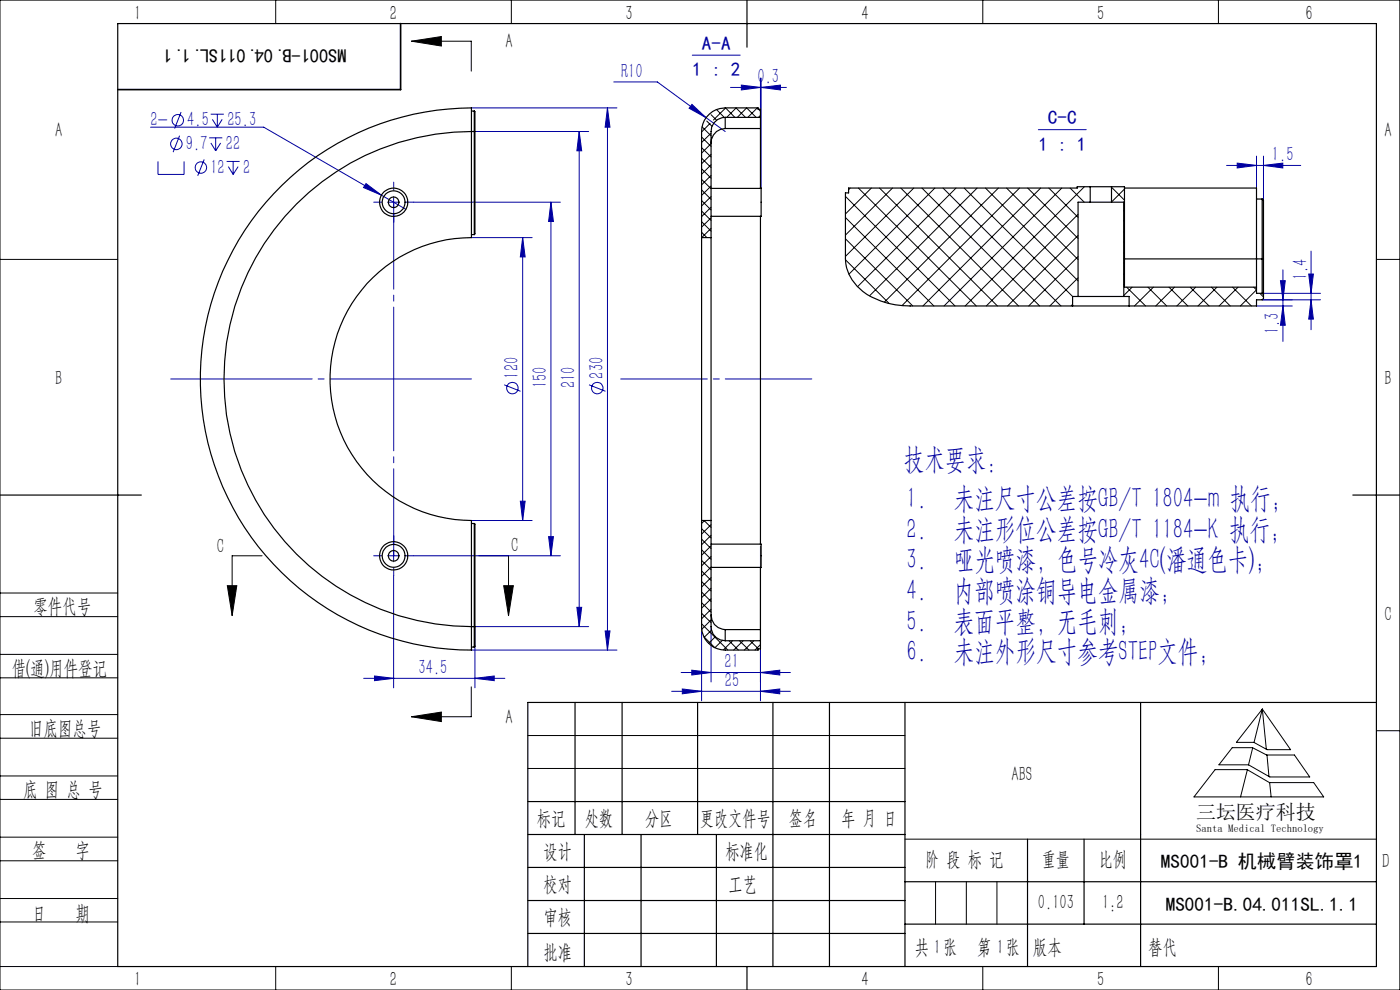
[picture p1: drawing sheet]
<svg xmlns="http://www.w3.org/2000/svg" width="297mm" height="210mm" viewBox="0 0 297 210" stroke-linecap="round" stroke-linejoin="round" font-family="sans-serif">
<g fill="none" stroke="#0000a0" stroke-width=".21">
<path d="M130.2 17.4h9.3l10.3 7.6M146.9 11.7h10.1M155 18.5h11.8M157.3 18.1l4 .4-4 .6zM161.3 16.6v6.6M161.5 18.5l4.1-.4v1zM161.5 16.6v23.3M31.9 27h24.1l30.1 17.4M33.5 34.2v2.8h5.6v-2.8M38.1 28.8l-1.4 3.5M38.4 23.8l-1.4 3.5M43.3 33.8l-1.4 3.5"/>
<path d="M44.4 29.2h2.8M44.7 24.2h2.8M44.7 30.3l1.1 1.7M45 25.3l1.1 1.7M45.8 29.2v2.8M46.1 24.2v2.8M46.8 30.3l-1 1.7M47.1 25.3l-1 1.7M48.1 34.2h2.7M48.4 35.3l1.1 1.7M49.5 34.2v2.8M50.5 35.3l-1 1.7"/>
<path d="M77.6 38.9l3.3 2.5-3.8-1.6zM100 22.9h30.9M100 27.9h24.9M122.9 27.9l.5 4.1h-1zM122.9 27.9v105M128.9 22.9l.5 4.1h-1zM128.9 22.9v115M146.8 22.1l3 2.9-3.6-2zM149.8 25l4 2.9M220.3 27.5h10.1M260.2 35.1h15.7M262.5 34.6l4.1 .5-4.1 .5z"/>
<path d="M266.6 33.1v6.8M268 35.1l4.1-.5v1zM268 33.1v9.4M82.3 42.9h2.5M83.5 41.7v2.5M87.8 42.9h31.1M100 50.4h12.9M110.9 50.4l.5 4.1h-1zM110.9 50.4v60M116.9 42.9l.5 4.1h-1zM116.9 42.9v75M271.6 59.5h1.1l-.5 4.1z"/>
<path d="M272.2 57.2v15.2M277.6 58.1h1l-.5 4.1zM278.1 53.3v16.6M266.6 64.9h7.5M267.8 63.6h12.3M267.8 62.2h12.3M272.2 64.9l.5 4.1h-1.1zM278.1 63.6l.5 4.1h-1zM107 81.6l3.4 1.4M125 81.6l3.4 1.4M82.3 117.9h2.5M83.5 116.7v2.5"/>
<path d="M87.8 117.9h31.1M100 110.4h12.9M110.4 106.3h1l-.5 4.1zM116.4 113.8h1l-.5 4.1zM161.3 115.8v32.9M83.5 122.2v23.7M100 137.9h30.9M100 132.9h24.9M100.8 132.9v13M122.4 128.8h1l-.5 4.1zM128.4 133.8h1l-.5 4.1zM148.8 132.9v15.8"/>
<path d="M150.8 132.9v11.8M77.2 143.9h29.9M79.4 143.4l4.1 .5-4.1 .5zM100.8 143.9l4-.5v1zM142.5 146.6h25.2M144.5 142.7h23.2M144.7 146.1l4.1 .5-4.1 .6zM146.8 142.2l4 .5-4 .5zM161.3 146.6l4.1-.5v1.1zM161.3 142.7l4.1-.5v1z"/>
<circle cx="37.4" cy="30.5" r="1.21"/>
<circle cx="37.7" cy="25.5" r="1.21"/>
<circle cx="42.6" cy="35.5" r="1.21"/>
<circle cx="108.7" cy="82.3" r="1.21"/>
<circle cx="126.7" cy="82.3" r="1.21"/>
</g>
<g fill="none" stroke="#000" stroke-width=".21">
<path d="M0 0h297v210h-297zM58.5 0v5M87.3 8.7h12.7v6.4M87.3 8.7l6.3-.9v2zM108.5 0v5M208.5 0v5M258.5 0v5M0 55h25M292 55h5M55.6 117.9h-6.4v12.7M101.5 117.9h6.4v12.7M0 138.8h25"/>
<path d="M0 125.8h25M0 130.8h25M48.2 124.2h2l-1 6.4zM106.9 124.2h2l-1 6.4zM0 143.8h25M0 156.6h25M0 151.6h25M87.3 152l6.3-.9v2zM100 145.7v6.3h-12.7M112 156h80M261.4 158.6h4.3l3 1.6h5.9l3.2 4.6h-8.4l-4.5-2.6h-6.3zM265.7 158.6l-.8 3.6"/>
<path d="M267.8 150.4l6 8.6h-5l-2.8-1.5h-3.7zM267.8 150.4l-1.8 7.1M267.8 150.4l.8 8.5M292 155h5M0 169.6h25M0 164.6h25M0 177.6h25M112 163h80M192 178h100M257.8 163.3h6.8l4.7 2.7h9.4l2.1 3h-27.5zM264.6 163.3l-1.4 5.7M268.8 160.2l.4 4.5"/>
<path d="M269.3 166l.4 3M0 182.6h25M0 190.6h25M0 195.6h25M198.5 187v9M205 187v9M211.5 187v9M0 205h25M58.5 205v5M108.5 205v5M208.5 205v5M258.5 205v5"/>
</g>
<path d="M81 42.9h-1.7M83.5 40.4v-1.8M83.5 45.4v1.7M86 42.9h1.8M81 117.9h-1.7M83.5 115.4v-1.8M86 117.9h1.8M83.5 120.4v1.7" fill="none" stroke="#0000a0" stroke-width=".21" stroke-dasharray="30.5 1.3 1.3 1.3"/>
<g fill="none" stroke="#000" stroke-width=".25">
<path d="M25 5h267v200h-267zM158.5 0v10M0 105h30M287 105h10M122 149v28M132 149v28M148 149v28M164 149v56M176 149v56M192 149v56M242 149v56M292 149h-180v56"/>
<path d="M112 170h80M112 177h80M124 177v28M136 177v28M152 177v28M218 178v27M230 178v18M112 184h80M112 191h80M112 198h80M192 187h100M192 196h100"/>
<path d="M158.5 205v5"/>
</g>
<path d="M85 5v14h-60" fill="none" stroke="#000" stroke-width=".35"/>
<path d="M131.7 80.4h40.5" fill="none" stroke="#0000a0" stroke-width=".21" stroke-dasharray="30.5 1.3 1.3 1.3" stroke-dashoffset="12.1"/>
<path d="M83.5 42.9v75" fill="none" stroke="#0000a0" stroke-width=".21" stroke-dasharray="30.5 1.3 1.3 1.3" stroke-dashoffset="12"/>
<path d="M100 80.4h-63.8" fill="none" stroke="#0000a0" stroke-width=".21" stroke-dasharray="30.5 1.3 1.3 1.3" stroke-dashoffset=".5"/>
<g fill="#000">
<path d="M87.3 8.7l6.3-.9v2zM87.3 152l6.3-.9v2z"/>
<path d="M106.9 124.2h2l-1 6.4zM48.2 124.2h2l-1 6.4z"/>
</g>
<g fill="#0000a0">
<path d="M77.6 38.9l-.5 .9 3.8 1.6zM146.8 22.1l-.6 .9 3.6 2zM144.7 146.1l4.1 .5-4.1 .6zM161.3 146.6l4.1-.5v1.1zM146.8 142.2l4 .5-4 .5zM161.3 142.7l4.1-.5v1zM262.5 34.6l4.1 .5-4.1 .5zM268 35.1l4.1-.5v1z"/>
<path d="M161.5 18.5l4.1-.4v1zM157.3 18.1l4 .4-4 .6z"/>
<path d="M79.4 143.4l4.1 .5-4.1 .5zM100.8 143.9l4-.5v1z"/>
<path d="M128.4 133.8h1l-.5 4.1zM128.9 22.9l.5 4.1h-1z"/>
<path d="M122.9 27.9l.5 4.1h-1zM122.4 128.8h1l-.5 4.1zM116.9 42.9l.5 4.1h-1zM116.4 113.8h1l-.5 4.1zM110.9 50.4l.5 4.1h-1zM110.4 106.3h1l-.5 4.1zM271.6 59.5h1.1l-.5 4.1zM272.2 64.9l.5 4.1h-1.1z"/>
<path d="M277.6 58.1h1l-.5 4.1zM278.1 63.6l.5 4.1h-1z"/>
</g>
<g fill="none" stroke="#000" stroke-width=".25">
<path d="M100 27.9a52.5 52.5 0 0 0-52.5 52.5 52.5 52.5 0 0 0 52.5 52.5M100 27.9v22.5a30 30 0 0 0-30 30 30 30 0 0 0 30 30v22.5M100 27.9v-5a57.5 57.5 0 0 0-57.5 57.5 57.5 57.5 0 0 0 57.5 57.5v-5M100 27.9h.8M100 23.6h.6M100.6 23.6v26.2M100.6 23.6l.2 .1v4.2M100.8 27.9v21.7l-.2 .2M153.8 24.9v2.4M153.8 27.3a3 3 0 0 0-3 3.1M153.8 24.9a2.96 2.96 0 0 0-3 3v22.5M153.8 24.9h7.5"/>
<path d="M153.8 27.3h7.5M161.3 24.9v-1.7h-.5v-.3h-7a5 5 0 0 0-5 5v22.5M161.3 24.9v2.4M161.3 39.9h.2v6h-10.7M161.3 27.3v12.7h-10.5M231.3 39.6h-2.8v.3h-48.5v1h-.6v14a9.5 9.5 0 0 0 5.5 8.1 17.2 17.2 0 0 0 8.2 1.9h34.4M231.3 39.6h4.5M231.3 39.6v3.3M235.8 39.6h2.7v21.3h28.1M235.8 39.6v3.3M238.5 39.9h28.1v15M100 49.8h.6"/>
<path d="M148.8 50.4v60M148.8 50.4h2M150.8 50.4v60M161.3 45.9v69.5M231.3 42.9h4.5M231.3 42.9h-2.6v20M235.8 42.9h2.6v20M238.5 54.9h28.1M266.6 54.9v6M266.6 54.9h1.4M266.6 42.2h1.2M267.8 42.2v20"/>
<path d="M267.8 42.2l.2 .3v12.4M268 54.9v7.6M227.5 64.9h12M228.7 62.9h9.7M228.7 62.9h-1.2v2M238.4 62.9h1.1v2M266.6 60.9v1.3h1.2M267.8 62.2l.2 .3M268 62.5v.8l-.2 .3h-1.2v1.3h-27.1M100 111h.6M100.6 111v26.3M100.6 111l.2 .2v21.7"/>
<path d="M148.8 110.4v22.5a5 5 0 0 0 5 5h7v-.3h.5v-1.7M148.8 110.4h2M150.8 110.4v22.5a2.93 2.93 0 0 0 3 3M150.8 115.4h10.7v5h-.2M100 132.9h.8M100 137.3h.6M100.8 132.9v4.2l-.2 .2M150.8 130.4a3 3 0 0 0 3 3.2M150.8 120.4h10.5v13.2M153.8 133.6v2.3M153.8 135.9h7.5M153.8 133.6h7.5"/>
<path d="M161.3 133.6v2.3"/>
<circle cx="83.5" cy="42.9" r="1.13"/>
<circle cx="83.5" cy="42.9" r="2.99"/>
<circle cx="83.5" cy="42.9" r="2.42"/>
<circle cx="83.5" cy="117.9" r="1.13"/>
<circle cx="83.5" cy="117.9" r="2.99"/>
<circle cx="83.5" cy="117.9" r="2.42"/>
</g>
<g fill="none" stroke="#000" stroke-width=".21">
<path d="M148.8 38.1l2 1.9M148.8 35.8l2 2M148.8 33.5l2 2.1M148.8 31.3l2 2M148.8 29.1l2 2M148.9 26.9l1.9 1.9M149.9 25.7l1.2 1.1M150.6 26.2l-1.8 1.8M150.8 28.2l-2 2M150.8 30.5l-2 2M150.8 32.7l-2 2M150.8 35l-2 2"/>
<path d="M150.8 37.2l-2 2M150.8 39.5l-2 1.9M150.8 24.3l1.2 1.2M152 23.2l1.7 1.7M153.9 23l-2.6 2.5M153.9 22.9l2 2M156.1 22.9l2.1 2M156.2 22.9l-2 2M156.4 24.9l2-2 2 2M160.8 23.1l-.1-.2-2.1 2M160.9 23.2l.4 .4M161.3 24.5l-.4 .4"/>
<path d="M180.4 39.9l-.4 .3M182.1 39.9l25 25M184.9 39.9l-5.5 5.5M186.6 39.9l25 25M189.3 39.9l-9.9 10M191.1 39.9l25 25M193.9 39.9l-14.5 14.5M195.6 39.9l25 25M198.3 39.9l-18.2 18.3M200.1 39.9l25 25M202.8 39.9l-20.9 20.9M204.5 39.9l23 23"/>
<path d="M207.3 39.9l-22.8 22.9M209.1 39.9l19.6 19.7M211.8 39.9l-24.2 24.2M213.5 39.9l15.2 15.2M216.3 39.9l-25 24.9M218 39.9l10.7 10.7M220.8 39.9l-25 25M222.5 39.9l6.2 6.2M225.2 39.9l-24.9 25M227 39.9l3 3M230 39.6l-25.2 25.3M231.2 39.6l.1 .1"/>
<path d="M235.8 39.7l2.7 2.8M148.8 49.3l1.2 1.1M148.8 47l2 2M148.8 44.8l2 2M148.8 42.5l2 2M148.8 40.3l2 2M150.8 41.7l-2 2M150.8 43.9l-2 2.1M150.8 46.2l-2 2M150.8 48.4l-1.9 2M179.4 50.7l14.2 14.2M179.4 46.1l18.7 18.8"/>
<path d="M179.4 41.7l23.2 23.2M179.4 55.1l9.2 9.3M228.7 45.5l-19.5 19.4M228.7 49.9l-15 15M228.7 54.4l-10.5 10.5M228.7 58.9l-6 6M231.3 42.9h-.1M238.4 55.8l.1 .1M238.4 51.3l.1 .2M238.4 46.8l.1 .1M238.5 40.1l-2.7 2.8M238.5 44.6l-.1 .1"/>
<path d="M238.5 49.1l-.1 .1M238.5 53.6l-.1 .1M238.5 58.1l-.1 .1M227.5 64.5l-.3 .4M238.4 60.3l.1 .1M239 60.9l4 4M240.2 60.9l-1.8 1.8M243.5 60.9l4 4M244.7 60.9l-4 4M248 60.9l4 4M249.2 60.9l-4 4M252.5 60.9l4 4"/>
<path d="M253.6 60.9l-3.9 4M257 60.9l4 4M258.2 60.9l-4.1 4M261.5 60.9l4 4M262.6 60.9l-4 4M266 60.9l.6 .6-3.5 3.4M267.3 62.2l.7 .8M148.8 118.9l2 2M148.8 116.6l2 2M148.8 114.4l2 2M148.8 112.1l2 2M149.4 110.4l1.4 1.5"/>
<path d="M149.5 110.4l-.7 .6M150.8 111.3l-2 2M150.8 113.6l-2 2M150.8 115.8l-2 2M150.8 118l-2 2M148.8 132.3l5.6 5.6M148.8 130.1l2 2M148.8 127.8l2 2M148.8 125.6l2 2M148.8 123.4l2 2M148.8 121.1l2 2M149.4 135.1l2.2 2.3"/>
<path d="M150.8 120.3l-2 2M150.8 122.5l-2 2M150.8 124.8l-2 2M150.8 127l-2 2M150.8 129.2l-2 2.1M150.8 131.5l-1.9 1.9M151 133.7l-1.6 1.5M151.8 135l-1.4 1.5M153.3 135.8l-1.6 1.6M154.7 135.9l1.9 2M155.4 135.9l-1.9 2M156.9 135.9l2 2"/>
<path d="M157.7 135.9l-2.1 2M159.1 135.9l1.8 1.7M159.9 135.9l-2 2M161.3 136.7l-1.1 1.2"/>
</g>
<g font-size="6.3" fill="#0000a0">
<text x="191.8" y="99.5">技术要求：</text>
<text x="192.3" y="107.8">1.</text>
<text x="202.3" y="107.8">未注尺寸公差按GB/T 1804-m 执行；</text>
<text x="192.3" y="114.3">2.</text>
<text x="202.3" y="114.3">未注形位公差按GB/T 1184-K 执行；</text>
<text x="192.3" y="120.8">3.</text>
<text x="202.3" y="120.8">哑光喷漆，色号冷灰4C(潘通色卡)；</text>
<text x="192.3" y="127.3">4.</text>
<text x="202.3" y="127.3">内部喷涂铜导电金属漆；</text>
<text x="192.3" y="133.8">5.</text>
<text x="202.3" y="133.8">表面平整，无毛刺；</text>
<text x="192.3" y="140.3">6.</text>
<text x="202.3" y="140.3">未注外形尺寸参考STEP文件；</text>
</g>
<g font-size="4.4">
<text x="28.5" y="4.1">1</text>
<text x="82.7" y="4.1">2</text>
<text x="132.7" y="4.1">3</text>
<text x="182.7" y="4.1">4</text>
<text x="232.7" y="4.1">5</text>
<text x="277" y="4.1">6</text>
<text x="107.2" y="10.2">A</text>
<text x="11.7" y="29.1">A</text>
<text x="293.7" y="29.1">A</text>
<text x="11.7" y="81.6">B</text>
<text x="293.7" y="81.6">B</text>
<text x="46" y="117.2">C</text>
<text x="108.4" y="117">C</text>
<text x="7.1" y="130.1">零件代号</text>
<text x="293.7" y="131.6">C</text>
<text x="2.5" y="143.2">借(通)用件登记</text>
<text x="6.2" y="155.8">旧底图总号</text>
<text x="107.2" y="153.5">A</text>
<text x="214.6" y="165.6">ABS</text>
<text x="4.9" y="168.9">底 图 总 号</text>
<text x="113.9" y="174.9">标记</text>
<text x="124.1" y="174.9">处数</text>
<text x="136.9" y="174.9">分区</text>
<text x="148.5" y="174.9">更改文件号</text>
<text x="167.4" y="174.9">签名</text>
<text x="178.5" y="174.9">年 月 日</text>
<text x="6.8" y="181.9">签</text>
<text x="16" y="181.9">字</text>
<text x="115.3" y="181.9">设计</text>
<text x="153.9" y="181.9">标准化</text>
<text x="196.3" y="183.7">阶 段 标 记</text>
<text x="221" y="183.7">重量</text>
<text x="233.1" y="183.7">比例</text>
<text x="293.2" y="184.1">D</text>
<text x="115.3" y="189">校对</text>
<text x="154.6" y="189">工艺</text>
<text x="6.8" y="195.2">日</text>
<text x="16" y="195.2">期</text>
<text x="115.3" y="196">审核</text>
<text x="220.2" y="192.7">0.103</text>
<text x="233.8" y="192.7">1:2</text>
<text x="115.3" y="203.4">批准</text>
<text x="194" y="202.4">共 张</text>
<text x="198.1" y="202.4">1</text>
<text x="207.3" y="202.4">第 张</text>
<text x="211.5" y="202.4">1</text>
<text x="219.1" y="202.4">版本</text>
<text x="28.5" y="209.1">1</text>
<text x="82.7" y="209.1">2</text>
<text x="132.7" y="209.1">3</text>
<text x="182.7" y="209.1">4</text>
<text x="232.7" y="209.1">5</text>
<text x="277" y="209.1">6</text>
</g>
<g font-size="4.4" fill="#0000a0">
<text x="131.7" y="16.5">R10</text>
<text x="160.7" y="17.7">0.3</text>
<text x="31.9" y="26.8">2-</text>
<text x="39.7" y="26.8">4.5</text>
<text x="48.2" y="26.8">25.3</text>
<text x="39.4" y="31.8">9.7</text>
<text x="47.9" y="31.8">22</text>
<text x="269.8" y="34.2">1.5</text>
<text x="44.6" y="36.8">12</text>
<text x="51.6" y="36.8">2</text>
<text x="277.3" y="59.4" transform="rotate(-90 277.3 59.4)">1.4</text>
<text x="271.3" y="70.9" transform="rotate(-90 271.3 70.9)">1.3</text>
<text x="110" y="80.3" transform="rotate(-90 110 80.3)">120</text>
<text x="116" y="82.4" transform="rotate(-90 116 82.4)">150</text>
<text x="122" y="82.4" transform="rotate(-90 122 82.4)">210</text>
<text x="128" y="80.3" transform="rotate(-90 128 80.3)">230</text>
<text x="88.8" y="143">34.5</text>
<text x="153.7" y="141.8">21</text>
<text x="153.8" y="145.8">25</text>
</g>
<text font-size="4.4" fill="#010000" x="243.6" y="202.4">替代</text>
<text font-size="4.2" x="253.7" y="173.7">三坛医疗科技</text>
<g font-size="4.1">
<text x="73.5" y="10.4" transform="rotate(-180 73.5 10.4)">MS001-B.04.011SL.1.1</text>
<text x="246.3" y="184">MS001-B 机械臂装饰罩1</text>
<text x="247.3" y="193.1">MS001-B.04.011SL.1.1</text>
</g>
<g font-size="4.1" fill="#0000a0">
<text x="148.9" y="10.5">A-A</text>
<text x="146.9" y="16.2">1 : 2</text>
<text x="222.3" y="26.3">C-C</text>
<text x="220.3" y="32">1 : 1</text>
</g>
<text font-size="2.3" x="253.7" y="176.6">Santa Medical Technology</text>
</svg>
